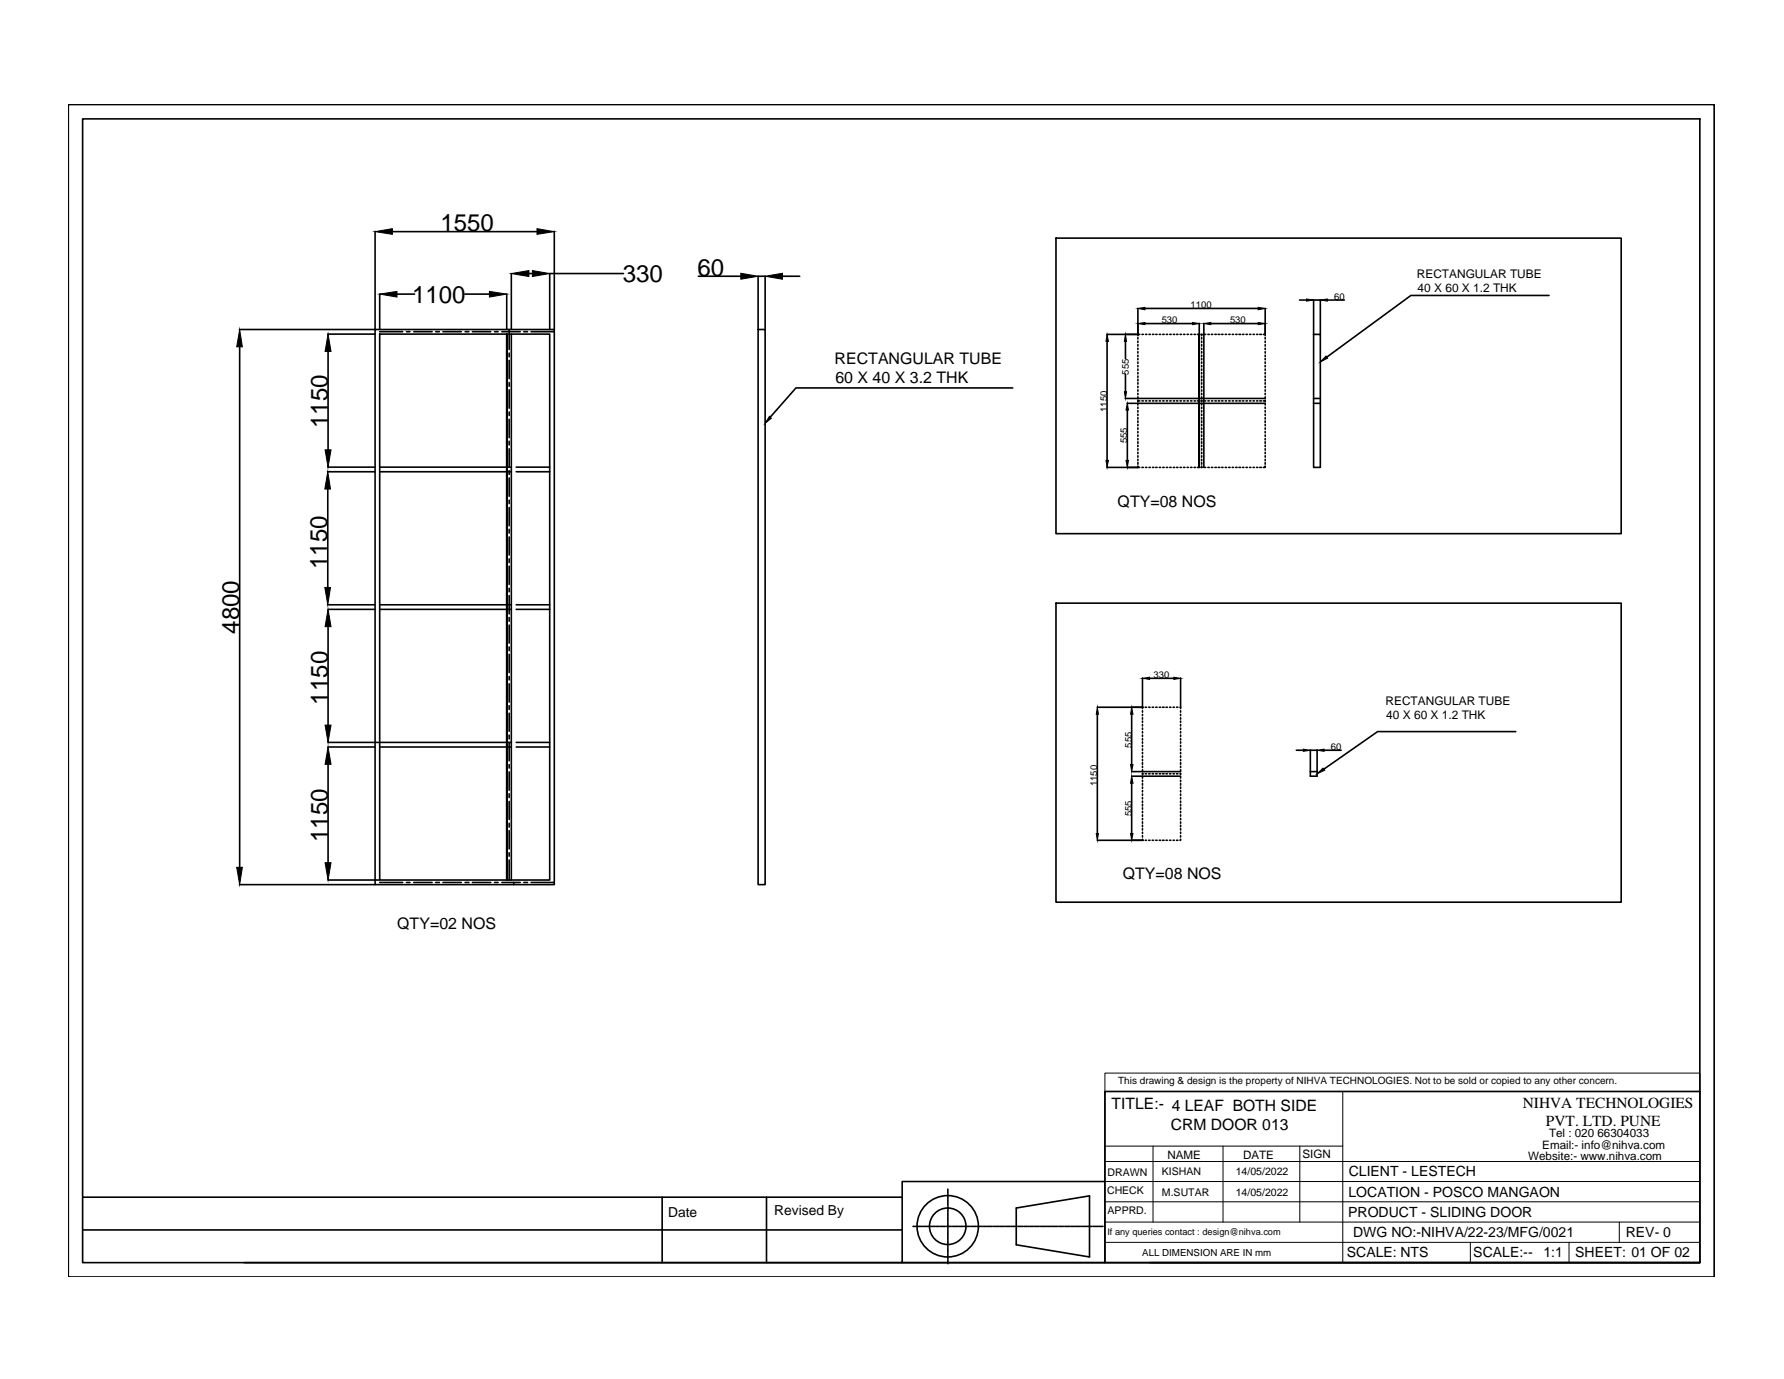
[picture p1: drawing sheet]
<svg xmlns="http://www.w3.org/2000/svg" width="279mm" height="216mm" viewBox="0 0 279 216" stroke-linecap="round" stroke-linejoin="round" font-family="sans-serif">
<!-- layer: 0 -->
<g fill="none" stroke="#000" stroke-width=".25">
<path d="M10.7 16.4h257.8v183.5h-257.8zM12.9 18.6h253.3v179.1h-253.3zM58.7 36.2v15.3M61.5 36.3h22.6M86.8 36.2v15.3M165.4 37.3h88.5v46.3h-88.5zM37.5 51.6h21.2M37.5 54.3v81.5M51.3 52.3h7.4M51.4 55v15.4M58.7 51.6h28.1v86.9h-28.1zM59.5 52.3h26.6v85.5h-26.6z"/>
<path d="M59.5 51.9h3.6M59.5 46v5.5M62.2 46h2.7M63.7 51.9h.5M64.8 51.9h2.9M68.2 51.9h.6M69.4 51.9h2.8M72.8 46h3.9M72.8 51.9h.6M74 51.9h2.9M77.5 51.9h.5M78.6 51.9h2.9"/>
<path d="M79.4 46v5.5M79.7 51.6v3.1M79.7 55.3v.6M79.7 56.4v2.9M79.7 59.9v.6M80.1 42.8v8.7M80.1 52.3v85.5M82 51.9h.6M82.8 42.8h.6M83.2 51.9h3.6M97.6 42.8h-11.5v8.7M109.4 43.3h6.6"/>
<path d="M118.7 51.6h1.1v86.9h-1.1zM118.7 51.5v-8.2h1.1v8.2M122.5 43.3h2.8M173.4 53.5v18.6M176.3 53.5v2.7M176.3 58.6v2.7M178.2 48.3v4.1h-4.8M178.2 52.9v.2M178.2 53.4v.2M178.2 54v.2M178.2 54.5v.2M178.2 55.1v.2"/>
<path d="M178.2 55.6v.2M178.2 56.1v.2M178.2 56.7v.2M178.2 57.2v.2M178.2 57.8v.2M178.2 58.3v.2M178.2 58.9v.2M178.2 59.4v.2M178.2 59.9v.2M178.5 52.4h-.3v.2M178.8 52.4h.3M179.3 48.3h17.7"/>
<path d="M179.3 50.7h7.5M179.4 52.4h.2M179.9 52.4h.3M180.5 52.4h.2M181 52.4h.2M181.6 52.4h.2M182.1 52.4h.2M182.7 52.4h.2M183.2 52.4h.2M183.8 52.4h.2M184.3 52.4h.2M184.8 52.4h.2"/>
<path d="M185.4 52.4h.2M185.9 52.4h.2M186.5 52.4h.2M187 52.4h.2M187.5 52.4h.3M187.8 50.6v1.8M188.1 52.4h.2M188.2 52.4v.2M188.2 52.9v.2M188.2 53.4v.2M188.2 54v.2M188.2 54.5v.2"/>
<path d="M188.2 55.1v.2M188.2 55.6v.2M188.2 56.1v.2M188.2 56.7v.2M188.2 57.2v.2M188.2 57.8v.2M188.2 58.3v.2M188.2 58.9v.2M188.2 59.4v.2M188.2 59.9v.2M188.5 50.6v22.6M188.6 52.4h.2"/>
<path d="M189.2 52.4h.2M189.6 50.7h7.4M189.7 52.4h.2M190.3 52.4h.2M190.8 52.4h.2M191.3 52.4h.2M191.9 52.4h.2M192.4 52.4h.2M193 52.4h.2M193.5 52.4h.2M194 52.4h.3M194.6 52.4h.2"/>
<path d="M195.1 52.4h.3M195.7 52.4h.2M196.2 52.4h.3M196.8 52.4h.2M197.3 52.4h.3M197.9 52.4h.2M198.1 48.3v4.3M198.1 52.9v.2M198.1 53.4v.2M198.1 54v.2M198.1 54.5v.2M198.1 55.1v.2"/>
<path d="M198.1 55.6v.2M198.1 56.1v.2M198.1 56.7v.2M198.1 57.2v.2M198.1 57.8v.2M198.1 58.3v.2M198.1 58.9v.2M198.1 59.4v.2M198.1 59.9v.2M203.5 47h1.1M205.7 52.4h1.1v20.8h-1.1zM205.7 52.4v-5.4h1.1v5.4"/>
<path d="M207.9 47h2.7M242.6 46.3h-21.6l-13.2 9.6M51.3 73.9h7.4M51.3 73.1h7.4M51.3 76.6v15.4M59.5 73.1h20.6M59.5 73.9h20.6M79.7 61v2.9M79.7 64.5v.6M79.7 65.6v2.9M79.7 69.1v.6M79.7 70.3v2.8"/>
<path d="M79.7 73.7v.6M79.7 74.8v2.9M79.7 78.3v.6M79.7 79.4v2.9M80.8 73.1h5.3M80.8 73.9h5.3M158.6 60.7h-33.9l-4.1 4.6M173.4 73.2h4.8M176.2 62.4h21.9M176.5 63.1h21.6M176.6 64.2v7.9M178.2 73v.2h.3"/>
<path d="M178.2 60.5v.2M178.2 61v.2M178.2 61.6v.2M178.2 62.1v.2M178.2 62.6v.3M178.2 63.2v.2M178.2 63.7v.3M178.2 64.3v.2M178.2 64.8v.3M178.2 65.4v.2M178.2 65.9v.3M178.2 66.4v.3"/>
<path d="M178.2 67v.2M178.2 67.5v.3M178.2 68.1v.2M178.2 68.7v.2M178.2 69.2v.2M178.2 69.7v.2M178.2 70.3v.2M178.2 70.8v.2M178.2 71.4v.2M178.2 71.9v.2M178.2 72.4v.3M178.2 62.8h.3"/>
<path d="M178.8 73.2h.3M178.8 62.8h.3M179.4 73.2h.2M179.4 62.8h.2M179.9 73.2h.3M179.9 62.8h.3M180.5 73.2h.2M180.5 62.8h.2M181 73.2h.2M181 62.8h.2M181.6 73.2h.2M181.6 62.8h.2"/>
<path d="M182.1 73.2h.2M182.1 62.8h.2M182.7 73.2h.2M182.7 62.8h.2M183.2 73.2h.2M183.2 62.8h.2M183.8 73.2h.2M183.8 62.8h.2M184.3 73.2h.2M184.3 62.8h.2M184.8 73.2h.2M184.8 62.8h.2"/>
<path d="M185.4 73.2h.2M185.4 62.8h.2M185.9 73.2h.2M185.9 62.8h.2M186.5 73.2h.2M186.5 62.8h.2M187 73.2h.2M187 62.8h.2M187.5 73.2h.3M187.5 62.8h.3M187.8 73.2v-20.8v20.8M188.1 73.2h.2"/>
<path d="M188.1 62.8h.2M188.2 60.5v.2M188.2 61v.2M188.2 61.6v.2M188.2 62.1v.2M188.2 62.6v.3M188.2 63.2v.2M188.2 63.7v.3M188.2 64.3v.2M188.2 64.8v.3M188.2 65.4v.2M188.2 65.9v.3"/>
<path d="M188.2 66.4v.3M188.2 67v.2M188.2 67.5v.3M188.2 68.1v.2M188.2 68.7v.2M188.2 69.2v.2M188.2 69.7v.2M188.2 70.3v.2M188.2 70.8v.2M188.2 71.4v.2M188.2 71.9v.2M188.2 72.4v.3"/>
<path d="M188.2 73v.2M188.6 73.2h.2M188.6 62.8h.2M189.2 73.2h.2M189.2 62.8h.2M189.7 73.2h.2M189.7 62.8h.2M190.3 73.2h.2M190.3 62.8h.2M190.8 73.2h.2M190.8 62.8h.2M191.3 73.2h.2"/>
<path d="M191.3 62.8h.2M191.9 73.2h.2M191.9 62.8h.2M192.4 73.2h.2M192.4 62.8h.2M193 73.2h.2M193 62.8h.2M193.5 73.2h.2M193.5 62.8h.2M194 73.2h.3M194 62.8h.3M194.6 73.2h.2"/>
<path d="M194.6 62.8h.2M195.1 73.2h.3M195.1 62.8h.3M195.7 73.2h.2M195.7 62.8h.2M196.2 73.2h.3M196.2 62.8h.3M196.8 73.2h.2M196.8 62.8h.2M197.3 73.2h.3M197.3 62.8h.3M197.9 62.8h.2"/>
<path d="M198.1 73v.2h-.2M198.1 60.5v.2M198.1 61v.2M198.1 61.6v.2M198.1 62.1v.2M198.1 62.6v.3M198.1 63.2v.2M198.1 63.7v.3M198.1 64.3v.2M198.1 64.8v.3M198.1 65.4v.2M198.1 65.9v.3"/>
<path d="M198.1 66.4v.3M198.1 67v.2M198.1 67.5v.3M198.1 68.1v.2M198.1 68.7v.2M198.1 69.2v.2M198.1 69.7v.2M198.1 70.3v.2M198.1 70.8v.2M198.1 71.4v.2M198.1 71.9v.2M198.1 72.4v.3"/>
<path d="M205.7 63.1h1.1M205.7 62.4h1.1M51.3 94.7h7.4M51.4 95.4h7.3M51.4 98.1v15.4M59.5 94.7h20.6M59.5 95.4h20.6M79.7 82.9v.6M79.7 84.1v2.8M79.7 87.5v.6M79.7 88.6v2.9M79.7 92.1v.6"/>
<path d="M79.7 93.2v2.9M79.7 96.7v.6M79.7 97.9v2.8M80.8 94.7h5.3M80.8 95.4h5.3M165.4 94.4h88.5v46.9h-88.5zM51.4 116.2h8M51.4 117h7.3M51.4 119.7v15.4M59.5 116.2h20.6M59.5 117h20.6M79.7 101.3v.6"/>
<path d="M79.7 102.4v2.9M79.7 105.9v.6M79.7 107v2.9M79.7 110.5v.6M79.7 111.7v2.8M79.7 115.1v.6M79.7 116.2v2.9M79.7 119.7v.6M80.8 116.2h5.3M80.8 117h5.3M171.9 111.8v18.7M177.2 111.8v7.9"/>
<path d="M178.9 106.2v4.5h-7M178.9 111.3v.2M178.9 111.8v.2M178.9 112.4v.2M178.9 112.9v.2M178.9 113.4v.3M178.9 114v.2M178.9 114.5v.3M178.9 115.1v.2M178.9 115.6v.3M178.9 116.1v.3M178.9 116.7v.2"/>
<path d="M178.9 117.2v.3M178.9 117.8v.2M178.9 118.3v.3M178.9 118.9v.2M178.9 119.4v.3M178.9 120v.2M179.1 110.7h-.2v.2M179.4 110.7h.2M179.9 110.7h.2M180 106.2h3.8M180.5 110.7h.2M181 110.7h.2"/>
<path d="M181.6 110.7h.2M182.1 110.7h.2M182.6 110.7h.2M183.2 110.7h.2M183.7 110.7h.2M184.3 110.7h.2M184.8 110.7h.1M184.9 106.2v4.7M184.9 111.3v.2M184.9 111.8v.2M184.9 112.4v.2M184.9 112.9v.2"/>
<path d="M184.9 113.4v.3M184.9 114v.2M184.9 114.5v.3M184.9 115.1v.2M184.9 115.6v.3M184.9 116.1v.3M184.9 116.7v.2M184.9 117.2v.3M184.9 117.8v.2M184.9 118.3v.3M184.9 118.9v.2M184.9 119.4v.3"/>
<path d="M184.9 120v.2M203 117.5h1.1M205.2 117.4v4.1h1.1v-4.1M205.2 117.5h1.1M207.4 117.5h2.6M237.4 114.5h-21.6l-8.5 5.9M37.5 138.5h21.2M51.4 137.8h8M59.5 138.2h3.6M63.7 138.2h.5M64.8 138.2h2.9M68.2 138.2h.6"/>
<path d="M69.4 138.2h2.8M72.8 138.2h.6M74 138.2h2.9M77.5 138.2h.5M78.6 138.2h2.9M79.4 137.8v-85.5v85.5M79.7 120.8v2.9M79.7 124.3v.6M79.7 125.5v2.8M79.7 128.9v.6M79.7 130v2.9M79.7 133.5v.6"/>
<path d="M79.7 134.6v3.2M80.5 138.2v.3M82 138.2h.6M83.2 138.2h3.6M171.9 131.6h7M177.2 120.8h7.7M177.2 122.6v7.9M177.2 121.5h7.7M178.9 131.4v.2h.2M178.9 120.5v.2M178.9 121.1v.2M178.9 121.6v.2"/>
<path d="M178.9 122.2v.2M178.9 122.7v.2M178.9 123.2v.2M178.9 123.8v.2M178.9 124.3v.2M178.9 124.9v.2M178.9 125.4v.2M178.9 125.9v.3M178.9 126.5v.2M178.9 127v.2M178.9 127.6v.2M178.9 128.1v.2"/>
<path d="M178.9 128.7v.2M178.9 129.2v.2M178.9 129.7v.2M178.9 130.3v.2M178.9 130.8v.2M178.9 121.1h.2M179.4 131.6h.2M179.4 121.1h.2M179.9 131.6h.2M179.9 121.1h.2M180.5 131.6h.2M180.5 121.1h.2"/>
<path d="M181 131.6h.2M181 121.1h.2M181.6 131.6h.2M181.6 121.1h.2M182.1 131.6h.2M182.1 121.1h.2M182.6 131.6h.2M182.6 121.1h.2M183.2 131.6h.2M183.2 121.1h.2M183.7 131.6h.2M183.7 121.1h.2"/>
<path d="M184.3 131.6h.2M184.3 121.1h.2M184.8 121.1h.1M184.9 131.4l-.1 .2M184.9 120.5v.2M184.9 121.1v.2M184.9 121.6v.2M184.9 122.2v.2M184.9 122.7v.2M184.9 123.2v.2M184.9 123.8v.2M184.9 124.3v.2"/>
<path d="M184.9 124.9v.2M184.9 125.4v.2M184.9 125.9v.3M184.9 126.5v.2M184.9 127v.2M184.9 127.6v.2M184.9 128.1v.2M184.9 128.7v.2M184.9 129.2v.2M184.9 129.7v.2M184.9 130.3v.2M184.9 130.8v.2"/>
<path d="M205.2 120.8h1.1M173 170.9h93.2v26.8h-93.2zM12.9 192.6h128.4M12.9 187.4h128.4M103.7 187.4v10.3M120 187.4v10.3M141.3 197.7h31.7M143 192h.4M143.5 192h.2M143.8 192h.5M144.5 192h.1M144.7 192h.6"/>
<path d="M145.4 192h.1M145.6 192h.6M146.3 192h.1M146.5 192h.6M147.2 192h.1M147.4 192h.6M148.2 192h.1M148.4 192h.6M148.4 186.2v.6M148.4 186.9v.1M148.4 187.1v.6M148.4 187.8v.1"/>
<path d="M148.4 188v.6M148.4 188.8h.1M148.4 189v.6M148.4 189.6v.2M148.4 189.9v.5M148.4 190.6v.1M148.4 190.8v.6M148.4 191.5v.1M148.4 191.7v.6M148.4 192.4v.1M148.4 192.6v.6M148.4 193.3v.1"/>
<path d="M148.4 193.6v.5M148.4 194.3v.1M148.4 194.5v.6M148.4 195.2v.1M148.4 195.4v.6M148.4 196.1v.1M148.4 196.3v.6M148.4 197v.1M148.4 197.3v.6M149.1 192h.1M149.3 192h.6M150 192h.1"/>
<path d="M150.2 192h.6M150.9 192h.1M151.1 192h.6M151.8 192h.1M152 192h.6M152.7 192h.2M153 192h.5M153.7 192h.1M153.9 192h.6M154.6 192h.1M154.8 192h.6M155.5 192h.1"/>
<path d="M155.7 192h.6M156.4 192h.1M156.7 192h.5M157.3 192h.2M157.6 192h.5M158.3 192h.1M158.5 192h.6M159.2 189.1l11.4-1.9v9.6l-11.4-1.9zM159.2 192h.1M159.4 192h.6M160.1 192h.1M160.3 192h.6"/>
<path d="M161 192h.1M161.3 192h.5M162 192h.1M162.2 192h.6M162.9 192h.1M163.1 192h.6M163.8 192h.1M164 192h.6M164.7 192h.1M164.9 192h.6M165.6 192h.1M165.8 192h.6"/>
<path d="M166.6 192h.1M166.8 192h.6M167.5 192h.1M167.7 192h.6M168.4 192h.1M168.6 192h.6M169.3 192h.1M169.5 192h.6M170.2 192h.1M170.5 192h.5M171.1 192h.2M171.4 192h.5"/>
<path d="M172.1 192h.1M172.3 192h.4M173 185h-31.7v12.7h-103M180.1 197.7h86.1"/>
<circle cx="148.4" cy="192" r="2.86"/>
<circle cx="148.4" cy="192" r="4.8"/>
</g>
<g fill="#000" stroke="#000" stroke-width=".16">
<path d="M58.7 36.3l2.8-.5v.9zM84.1 35.8l2.7 .5-2.7 .4zM37.5 51.6l.5 2.7h-.9zM51.4 52.3l.4 2.7h-.9zM59.5 46l2.7-.4v.9zM76.7 45.6l2.7 .4-2.7 .5zM80.1 42.8l2.7-.4v.9zM83.4 42.4l2.7 .4-2.7 .5zM116 42.8l2.7 .5-2.7 .4zM119.8 43.3l2.7-.5v.9zM173.4 52.4l.2 1.1h-.4zM176.3 52.4l.1 1.1h-.3z"/>
<path d="M178.2 48.3l1.1-.2v.4zM178.2 50.7l1.1-.2v.3zM186.8 50.5l1 .2-1 .1zM188.5 50.7l1.1-.2v.3zM197 48.1l1.1 .2-1.1 .2zM197 50.5l1.1 .2-1.1 .1zM204.6 46.8l1.1 .2-1.1 .1zM206.8 47l1.1-.2v.3zM207.7 55.7l.2 .4-1.1 .6zM51.3 73.9l.5 2.7h-.9zM50.9 70.4h.9l-.4 2.7zM120.5 65.2l.3 .3-1 .8z"/>
<path d="M173.2 72.1h.4l-.2 1.1zM176.1 61.3h.3l-.1 1.1zM176.3 72.1h.4l-.1 1.1zM176.6 63.1l.1 1.1h-.4zM50.9 92h.9l-.5 2.7zM51.4 95.4l.4 2.7h-.9zM50.9 113.5h.9l-.4 2.7zM51.4 117l.4 2.7h-.9zM171.9 110.7l.1 1.1h-.3zM177.1 119.7h.3l-.2 1.1zM177.2 110.7l.2 1.1h-.3zM178.9 106.2l1.1-.2v.4z"/>
<path d="M183.8 106l1.1 .2-1.1 .2zM204.1 117.3l1.1 .2-1.1 .1zM206.3 117.5l1.1-.2v.3zM37.1 135.8h.9l-.5 2.7zM50.9 135.1h.9l-.4 2.7zM171.7 130.5h.3l-.1 1.1zM177.1 130.5h.3l-.2 1.1zM177.2 121.5l.2 1.1h-.3zM206.3 121.1l.9-.8 .3 .3z"/>
</g>
<g fill="none" stroke="#000" stroke-width=".16">
<path d="M173 168h93.2v2.9h-93.2zM173 170.9v26.8M173 179.4h37.3M174.6 170.9h91.6M180.6 179.4v11.9M191.5 179.4v11.9M203.6 179.4v11.9M210.3 170.9v26.8M173 191.3h93.2M173 188.2h93.2M173 185h93.2M173 181.8h93.2"/>
<path d="M173 194.5h93.2M230.3 194.5v3.2M245.7 194.5v3.2M253.6 191.3v3.2"/>
</g>
<g font-size="3.8">
<text x="69" y="36.2">1550</text>
<text x="64.5" y="47.4">1100</text>
<text x="97.5" y="44.2">330</text>
<text x="109.2" y="43.2">60</text>
<text x="51.3" y="67" transform="rotate(-90 51.3 67)">1150</text>
<text x="51.3" y="89.1" transform="rotate(-90 51.3 89.1)">1150</text>
<text x="37.5" y="99.2" transform="rotate(-90 37.5 99.2)">4800</text>
<text x="51.3" y="110.3" transform="rotate(-90 51.3 110.3)">1150</text>
<text x="51.3" y="131.9" transform="rotate(-90 51.3 131.9)">1150</text>
</g>
<g font-size="2.5">
<text x="130.7" y="57">RECTANGULAR TUBE</text>
<text x="130.8" y="60">60 X 40 X 3.2 THK</text>
<text x="175" y="79.4">QTY=08 NOS</text>
<text x="175.8" y="137.7">QTY=08 NOS</text>
<text x="62.2" y="145.5">QTY=02 NOS</text>
<text x="174.1" y="173.6">TITLE:- 4 LEAF BOTH SIDE</text>
<text x="183.4" y="176.9">CRM DOOR 013</text>
</g>
<g font-size="2.4">
<text x="238.5" y="173.5">NIHVA TECHNOLOGIES</text>
<text x="242.1" y="176.2">PVT. LTD. PUNE</text>
</g>
<g font-size="2.2">
<text x="211.2" y="184.2">CLIENT - LESTECH</text>
<text x="104.6" y="190.5">Date</text>
<text x="121.3" y="190.3">Revised By</text>
<text x="211.1" y="190.5">PRODUCT - SLIDING DOOR</text>
<text x="211.2" y="187.4">LOCATION - POSCO MANGAON</text>
<text x="210.9" y="196.8">SCALE: NTS</text>
<text x="211.9" y="193.7">DWG NO:-NIHVA/22-23/MFG/0021</text>
<text x="230.7" y="196.8">SCALE:--</text>
<text x="241.7" y="196.8">1:1</text>
<text x="246.7" y="196.8">SHEET: 01 OF 02</text>
<text x="254.6" y="193.7">REV- 0</text>
</g>
<g font-size="1.9">
<text x="221.9" y="43.5">RECTANGULAR TUBE</text>
<text x="222" y="45.8">40 X 60 X 1.2 THK</text>
<text x="217" y="110.3">RECTANGULAR TUBE</text>
<text x="217.1" y="112.6">40 X 60 X 1.2 THK</text>
</g>
<g font-size="1.8">
<text x="241.5" y="179.9">Email:- info@nihva.com</text>
<text x="242.6" y="178.1">Tel : 020 66304033</text>
<text x="182.8" y="181.4">NAME</text>
<text x="194.7" y="181.4">DATE</text>
<text x="204" y="181.3">SIGN</text>
<text x="239.3" y="181.6">Website:- www.nihva.com</text>
</g>
<g font-size="1.7">
<text x="173.5" y="184.1">DRAWN</text>
<text x="182" y="184">KISHAN</text>
<text x="193.5" y="184">14/05/2022</text>
<text x="173.4" y="186.9">CHECK</text>
<text x="173.5" y="190">APPRD.</text>
<text x="182" y="187.2">M.SUTAR</text>
<text x="193.5" y="187.2">14/05/2022</text>
</g>
<text font-size="1.6" x="175.1" y="169.8">This drawing &amp; design is the property of NIHVA TECHNOLOGIES. Not to be sold or copied to any other concern.</text>
<g font-size="1.5">
<text x="208.9" y="46.9">60</text>
<text x="181.9" y="50.6">530</text>
<text x="186.5" y="48.3">1100</text>
<text x="192.6" y="50.6">530</text>
<text x="176.8" y="58.7" transform="rotate(-90 176.8 58.7)">555</text>
<text x="173.4" y="64.5" transform="rotate(-90 173.4 64.5)">1150</text>
<text x="176.5" y="69.4" transform="rotate(-90 176.5 69.4)">555</text>
<text x="180.7" y="106.2">330</text>
<text x="177.2" y="117" transform="rotate(-90 177.2 117)">555</text>
<text x="208.4" y="117.4">60</text>
<text x="171.8" y="123.1" transform="rotate(-90 171.8 123.1)">1150</text>
<text x="177.2" y="127.8" transform="rotate(-90 177.2 127.8)">555</text>
<text x="178.9" y="196.6">ALL DIMENSION ARE IN mm</text>
</g>
<text font-size="1.4" x="173.4" y="193.3">If any queries contact : design@nihva.com</text>
</svg>
